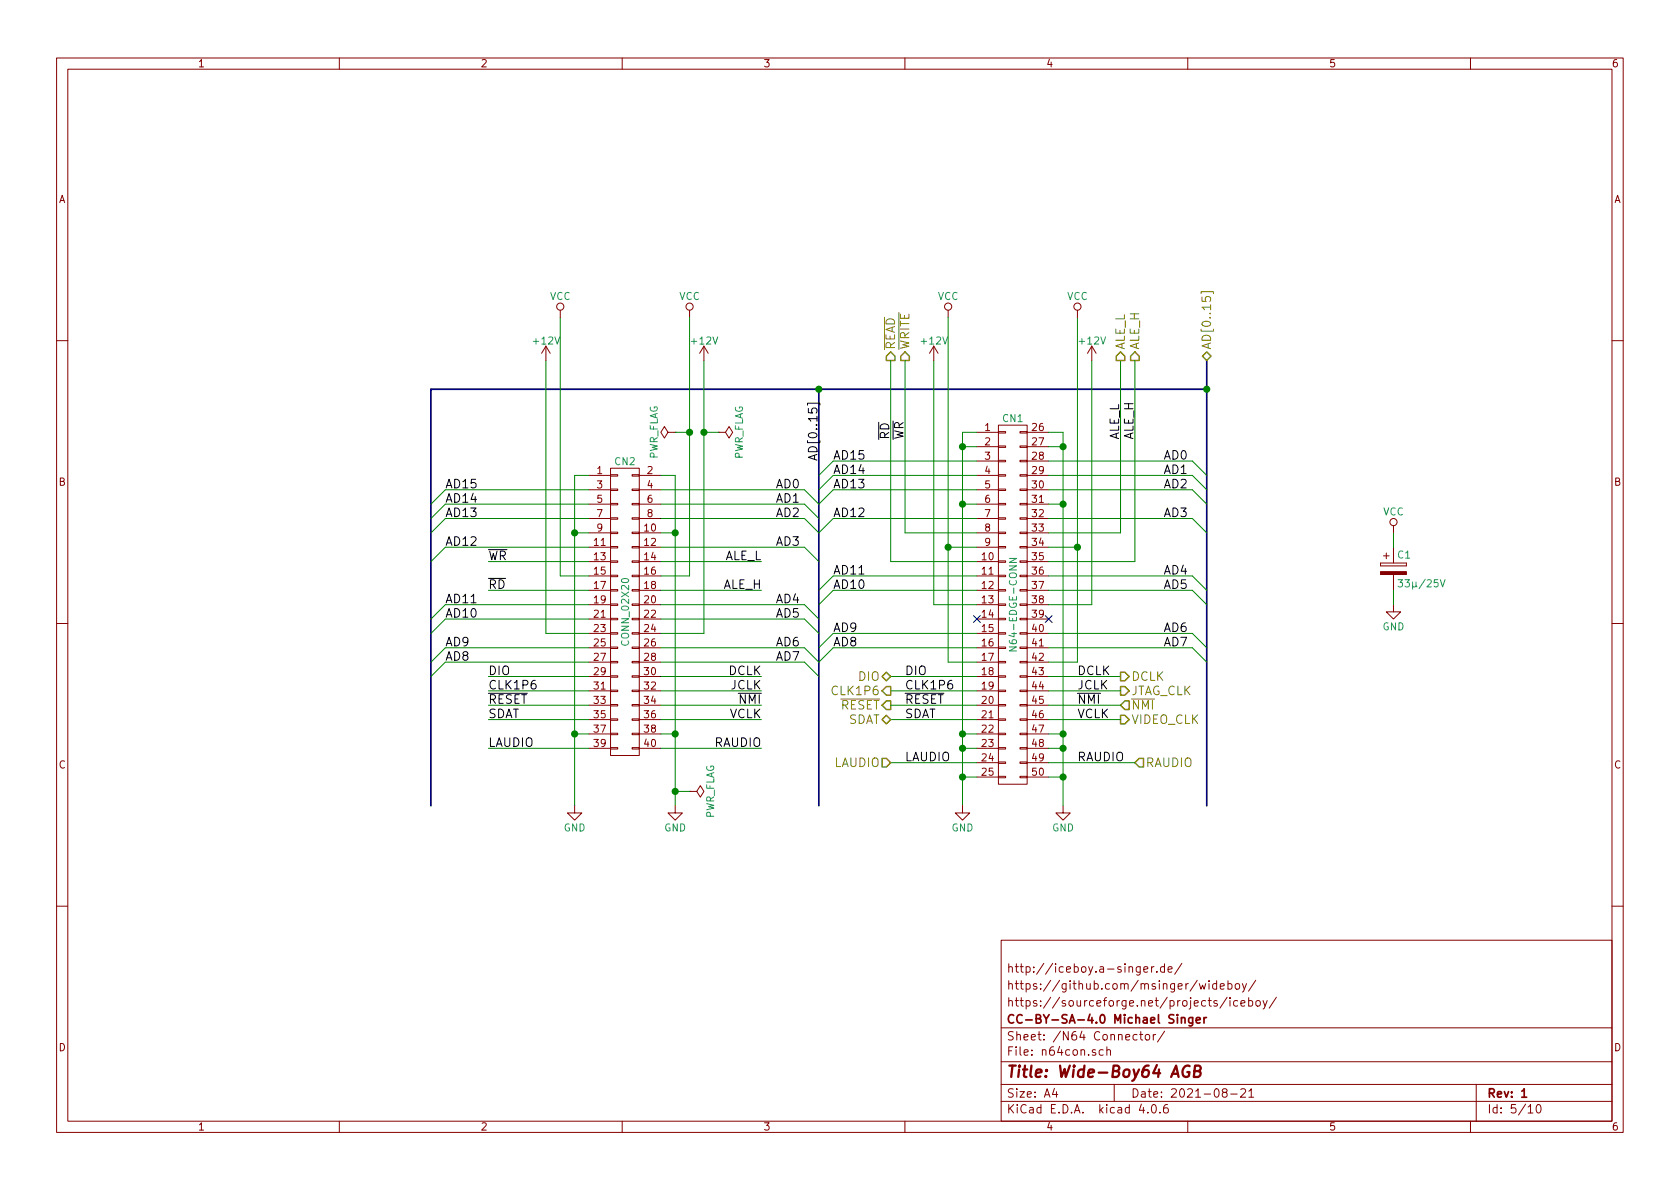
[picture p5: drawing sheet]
<svg xmlns="http://www.w3.org/2000/svg" width="297mm" height="210mm" viewBox="0 0 297 210" stroke-linecap="round" stroke-linejoin="round" font-family="sans-serif">
<g fill="none" stroke="#840000" stroke-width=".18">
<path d="M10 10.3h277v189.9h-277zM12 12.2h273v186.1h-273zM60 10.3v1.9M110 10.3v1.9M160 10.3v1.9M210 10.3v1.9M260 10.3v1.9M99.1 54.9v1.2M121.9 54.9v1.2M167.6 54.9v1.2M190.5 54.9v1.2M10 60.2h2"/>
<path d="M96.5 61.2l-.7 1.3M96.5 61.2v2.5M96.5 61.2l.8 1.3M118.1 76.4l-.6-1-.7 1 .7 1.1 .6-1.1h1.3M119.4 76.4h.1M124.5 61.2l-.8 1.3M124.5 61.2v2.5M124.5 61.2l.7 1.3M127 76.4h.1M127 76.4h1.3l.6-1 .6 1-.6 1.1-.6-1.1M165.1 61.2l-.8 1.3M165.1 61.2v2.5"/>
<path d="M165.1 61.2l.8 1.3M172.7 76.4h3.8M172.7 79h3.8M176.5 78.9h1.3v.2h-1.3zM176.5 76.3h1.3v.3h-1.3zM176.5 75.2h5.1v63.5h-5.1zM180.3 78.9h1.3v.2h-1.3zM180.3 76.3h1.3v.3h-1.3zM181.6 76.4h3.8M181.6 79h3.8M193 61.2l-.7 1.3M193 61.2v2.5"/>
<path d="M193 61.2l.8 1.3M285 60.2h2M104.1 84.1h3.8M104.1 86.6h3.8M104.1 89.1h3.8M104.1 91.7h3.8M104.1 94.2h3.8M104.1 96.8h3.8M104.1 99.3h3.8M107.9 99.2h1.3v.2h-1.3zM107.9 96.6h1.3v.3h-1.3zM107.9 94.1h1.3v.3h-1.3z"/>
<path d="M107.9 91.6h1.3v.2h-1.3zM107.9 89h1.3v.3h-1.3zM107.9 86.5h1.3v.2h-1.3zM107.9 83.9h1.3v.3h-1.3zM107.9 82.8h5.1v50.8h-5.1zM111.8 99.2h1.2v.2h-1.2zM111.8 96.6h1.2v.3h-1.2zM111.8 94.1h1.2v.3h-1.2zM111.8 91.6h1.2v.2h-1.2zM111.8 89h1.2v.3h-1.2zM111.8 86.5h1.2v.2h-1.2zM111.8 83.9h1.2v.3h-1.2z"/>
<path d="M113 84.1h3.8M113 86.6h3.8M113 89.1h3.8M113 91.7h3.8M113 94.2h3.8M113 96.8h3.8M113 99.3h3.8M172.7 81.5h3.8M172.7 84.1h3.8M172.7 86.6h3.8M172.7 89.1h3.8M172.7 91.7h3.8"/>
<path d="M172.7 94.2h3.8M172.7 96.8h3.8M172.7 99.3h3.8M176.5 99.2h1.3v.2h-1.3zM176.5 96.6h1.3v.3h-1.3zM176.5 94.1h1.3v.3h-1.3zM176.5 91.6h1.3v.2h-1.3zM176.5 89h1.3v.3h-1.3zM176.5 86.5h1.3v.2h-1.3zM176.5 83.9h1.3v.3h-1.3zM176.5 81.4h1.3v.3h-1.3zM180.3 99.2h1.3v.2h-1.3z"/>
<path d="M180.3 96.6h1.3v.3h-1.3zM180.3 94.1h1.3v.3h-1.3zM180.3 91.6h1.3v.2h-1.3zM180.3 89h1.3v.3h-1.3zM180.3 86.5h1.3v.2h-1.3zM180.3 83.9h1.3v.3h-1.3zM180.3 81.4h1.3v.3h-1.3zM181.6 81.5h3.8M181.6 84.1h3.8M181.6 86.6h3.8M181.6 89.1h3.8M181.6 91.7h3.8"/>
<path d="M181.6 94.2h3.8M181.6 96.8h3.8M181.6 99.3h3.8M244.1 99.6v.5zM244.1 99.6h4.6zM244.6 98.3h1M245.1 97.8v1M246.4 93v1.2M246.4 96.8v2.8M248.7 99.6v.5zM10 110.3h2M104.1 112h3.8"/>
<path d="M104.1 101.8h3.8M104.1 114.5h3.8M104.1 104.4h3.8M104.1 117.1h3.8M104.1 106.9h3.8M104.1 119.6h3.8M104.1 109.5h3.8M107.9 119.5h1.3v.3h-1.3zM107.9 117h1.3v.2h-1.3zM107.9 114.4h1.3v.3h-1.3zM107.9 111.9h1.3v.2h-1.3zM107.9 109.3h1.3v.3h-1.3z"/>
<path d="M107.9 106.8h1.3v.3h-1.3zM107.9 104.3h1.3v.2h-1.3zM107.9 101.7h1.3v.3h-1.3zM111.8 119.5h1.2v.3h-1.2zM111.8 117h1.2v.2h-1.2zM111.8 114.4h1.2v.3h-1.2zM111.8 111.9h1.2v.2h-1.2zM111.8 109.3h1.2v.3h-1.2zM111.8 106.8h1.2v.3h-1.2zM111.8 104.3h1.2v.2h-1.2zM111.8 101.7h1.2v.3h-1.2zM113 112h3.8"/>
<path d="M113 101.8h3.8M113 114.5h3.8M113 104.4h3.8M113 117.1h3.8M113 106.9h3.8M113 119.6h3.8M113 109.5h3.8M172.7 112h3.8M172.7 101.8h3.8M172.7 114.5h3.8M172.7 104.4h3.8M172.7 117.1h3.8"/>
<path d="M172.7 106.9h3.8M172.7 119.6h3.8M172.7 109.5h3.8M176.5 119.5h1.3v.3h-1.3zM176.5 117h1.3v.2h-1.3zM176.5 114.4h1.3v.3h-1.3zM176.5 111.9h1.3v.2h-1.3zM176.5 109.3h1.3v.3h-1.3zM176.5 106.8h1.3v.3h-1.3zM176.5 104.3h1.3v.2h-1.3zM176.5 101.7h1.3v.3h-1.3zM180.3 119.5h1.3v.3h-1.3z"/>
<path d="M180.3 117h1.3v.2h-1.3zM180.3 114.4h1.3v.3h-1.3zM180.3 111.9h1.3v.2h-1.3zM180.3 109.3h1.3v.3h-1.3zM180.3 106.8h1.3v.3h-1.3zM180.3 104.3h1.3v.2h-1.3zM180.3 101.7h1.3v.3h-1.3zM181.6 112h3.8M181.6 101.8h3.8M181.6 114.5h3.8M181.6 104.4h3.8M181.6 117.1h3.8"/>
<path d="M181.6 106.9h3.8M181.6 119.6h3.8M181.6 109.5h3.8M244.1 100.1h4.6zM246.4 106.9v1.3h1.2l-1.2 1.3-1.3-1.3h1.3M246.4 101.6v2.8M285 110.3h2M104.1 124.7h3.8M104.1 127.2h3.8M104.1 129.8h3.8M104.1 132.3h3.8M104.1 122.2h3.8"/>
<path d="M107.9 132.2h1.3v.3h-1.3zM107.9 129.7h1.3v.2h-1.3zM107.9 127.1h1.3v.3h-1.3zM107.9 124.6h1.3v.2h-1.3zM107.9 122h1.3v.3h-1.3zM111.8 132.2h1.2v.3h-1.2zM111.8 129.7h1.2v.2h-1.2zM111.8 127.1h1.2v.3h-1.2zM111.8 124.6h1.2v.2h-1.2zM111.8 122h1.2v.3h-1.2zM113 124.7h3.8M113 127.2h3.8"/>
<path d="M113 129.8h3.8M113 132.3h3.8M113 122.2h3.8M121.9 139.9h.1M121.9 139.9h1.3l.6-1 .7 1-.7 1.1-.6-1.1M172.7 124.7h3.8M172.7 137.4h3.8M172.7 127.2h3.8M172.7 129.8h3.8M172.7 132.3h3.8M172.7 134.9h3.8M172.7 122.2h3.8"/>
<path d="M176.5 137.3h1.3v.2h-1.3zM176.5 134.7h1.3v.3h-1.3zM176.5 132.2h1.3v.3h-1.3zM176.5 129.7h1.3v.2h-1.3zM176.5 127.1h1.3v.3h-1.3zM176.5 124.6h1.3v.2h-1.3zM176.5 122h1.3v.3h-1.3zM180.3 137.3h1.3v.2h-1.3zM180.3 134.7h1.3v.3h-1.3zM180.3 132.2h1.3v.3h-1.3zM180.3 129.7h1.3v.2h-1.3zM180.3 127.1h1.3v.3h-1.3z"/>
<path d="M180.3 124.6h1.3v.2h-1.3zM180.3 122h1.3v.3h-1.3zM181.6 124.7h3.8M181.6 137.4h3.8M181.6 127.2h3.8M181.6 129.8h3.8M181.6 132.3h3.8M181.6 134.9h3.8M181.6 122.2h3.8M101.6 142.5v1.3h1.3l-1.3 1.2-1.3-1.2h1.3M119.4 142.5v1.3h1.2l-1.2 1.2-1.3-1.2h1.3M170.2 142.5v1.3h1.2l-1.2 1.2-1.3-1.2h1.3"/>
<path d="M188 142.5v1.3h1.2l-1.2 1.2-1.3-1.2h1.3M10 160.2h2M177 166.3h108v32h-108zM202.2 171.4l.7-.1v-.3l-.4-.1-.3 .2 .1 .8h.6M203.6 170.9v1M204 170.9l-.4 .3M204.5 171.8v.1M205.9 171l-.4-.1-.3 .3 .1 .6 .2 .1h.4M205.9 170.4v1.5M206.5 171.4l.7-.1v-.3l-.4-.1-.3 .2 .1 .8h.6M209 170.4l-1.3 1.9M212 173.9l.3 1 .3-.7 .3 .7 .3-1"/>
<path d="M213.8 173.4v.2M213.8 173.9v1M215.1 174l-.4-.1-.3 .3 .1 .6 .2 .1 .4-.1M215.1 173.4v1.5M215.2 177a.37 .37 0 0 0-.6 .1l.1 .3 .5 .1 .1 .1-.3 .3-.4-.1M215.7 174.4l.8-.1-.1-.3-.4-.1-.3 .2 .1 .7h.6M217 176.3l-1.3 2M217.1 174l.5-.1 .2 .3-.1 .6h-.6M217.1 173.4v1.5M217.5 176.4v.2M217.5 176.9v1M218.5 174.1l.2-.2 .4 .2 .1 .5-.2 .2-.3 .1-.2-.1z"/>
<path d="M218.8 177l-.4-.1-.3 .3 .1 .6 .2 .1 .4-.1M219.4 177.4l.7-.1v-.3l-.5-.1-.2 .2 .1 .7h.6M219.7 173.9l.3 1M220.4 173.9l-.5 1.4-.2 .1M220.8 177l.4-.1 .3 .3-.1 .6h-.6M220.8 176.4v1.5M222 173.3l-1.2 2M222.1 177.1l.2-.2 .5 .2v.5l-.1 .2-.4 .1-.2-.1zM223.3 176.9l.4 1M224.1 176.9l-.6 1.4-.2 .1M225.7 176.3l-1.3 2M285 160.2h2"/>
<path d="M60 198.3v1.9M110 198.3v1.9M160 198.3v1.9M177 194.8h108M177 191.8h108M177 187.8h108M177 181.8h108M186.4 192.5l-.3 1h.9M186.8 193v1M195 185.7l-.4-.1-.3 .3 .1 .6 .2 .1 .4-.1M195.7 185.7l.2-.1 .4 .1v.9M195.7 185.1v1.5"/>
<path d="M197 191.8v3M201 183l-.4-.1-.3 .3 .1 .6 .2 .1 .4-.1M201.5 182.9h.6M201.7 182.4v1.3l.4 .2M201.8 195.2l-.4 1.1h1M202.6 183.1l.2-.2 .4 .2 .1 .5-.2 .2-.3 .1-.2-.1zM202.9 196.7v.1M203.8 195.4l.1-.1a.81 .81 0 0 1 .6 .6 .81 .81 0 0 1-.3 .8l-.1 .1a.8 .8 0 0 1-.6-.6 .8 .8 0 0 1 .3-.8zM203.9 182.9v1M204.3 182.9l-.4 .3M205.1 196.7v.1M205.9 182.3l-1.3 2"/>
<path d="M206.4 195.3a.59 .59 0 0 0-.7 .7l.1 .7 .2 .1 .5-.1 .1-.5-.2-.2-.4-.1-.3 .3M210 198.3v1.9M216.4 193.2l-.3-.3 .1-.2 .2-.2 .4 .1 .2 .2-.1 .2-.6 .2a.48 .48 0 0 0-.1 .7l.2 .1 .5-.1a.48 .48 0 0 0-.2-.7M217.6 193.5h1.1M219.4 192.7l.2-.2h.4l.2 .5-.9 1h.9M220.8 193l.4-.5v1.5M220.8 194h.9M260 198.3v1.9M261 191.8v6.5M270.2 195.8l.4-.5v1.5M270.2 196.8h.8M271.8 195.5l.2-.2a.81 .81 0 0 1 .5 .6 .81 .81 0 0 1-.2 .8l-.2 .1a.79 .79 0 0 1-.3-1.3z"/>
<circle cx="99.1" cy="54.2" r=".63"/>
<circle cx="121.9" cy="54.2" r=".63"/>
<circle cx="167.6" cy="54.2" r=".63"/>
<circle cx="190.5" cy="54.2" r=".63"/>
<circle cx="246.4" cy="92.3" r=".63"/>
</g>
<path d="M208.2 179.4v.2M208.2 179.9v1M208.9 179.9v1M210.9 179.9l-.1 1.4-.2 .1h-.4M212.9 179.9v1M213.3 179.9l-.4 .3M208.9 180.1l.2-.2 .4 .1v.9M210.9 180l-.5-.1-.2 .3v.6l.2 .1 .5-.1M211.5 180.4l.7-.1v-.3l-.5-.1-.2 .2 .1 .7h.6M269.1 194h.8" fill="none" stroke="#840000" stroke-width=".3"/>
<path d="M210.3 188.5a1.05 1.05 0 0 0-1.1 .4 1.05 1.05 0 0 0 0 1.3 .67 .67 0 0 0 1 .1l.1-.7h-.4M211.2 189.4l.9-.1a.46 .46 0 0 0 .2-.5 .46 .46 0 0 0-.3-.4h-.7l-.2 2h.7a.53 .53 0 0 0 .5-.5 .53 .53 0 0 0-.4-.5" fill="none" stroke="#840000" stroke-width=".41"/>
<path d="M178.5 98.7h1.2l-1.2 .8h1.2M178.5 114.4h1.2l-1.2 .7h1.2M247.2 102.5h.8l-.5 .5 .4 .1v.6l-.1 .1-.6-.1M254.7 102.5l.4 1.3 .4-1.3" fill="none" stroke="#008484" stroke-width=".18"/>
<g fill="none" stroke="#008400" stroke-width=".18">
<path d="M99.1 56.1v45.7h5M121.9 56.1v45.7h-5.1M167.6 56.1v61h5.1M190.5 56.1v61h-5.1M96.5 63.7v48.3h7.6M119.4 76.4h2.5M124.5 76.4h2.5M124.5 63.7v48.3h-7.7M157.5 63.7v35.6h15.2M160 63.7v30.5h12.7M165.1 63.7v43.2h7.6M170.2 79h2.5"/>
<path d="M172.7 76.4h-2.5v66.1M185.4 76.4h2.6v66.1M185.4 79h2.6M193 63.7v43.2h-7.6M198.1 63.7v30.5h-12.7M200.7 63.7v35.6h-15.3M86.4 99.3h17.7M101.6 94.2h2.5M104.1 89.1h-25.4l-2.5 2.6M104.1 84.1h-2.5v58.4M104.1 86.6h-25.4l-2.5 2.5M104.1 91.7h-25.4l-2.5 2.5"/>
<path d="M104.1 96.8h-25.4l-2.5 2.5M116.8 89.1h25.4l2.6 2.6M116.8 84.1h2.6v58.4M116.8 86.6h25.4l2.6 2.5 2.5-2.5h25.4M116.8 91.7h25.4l2.6 2.5 2.5-2.5h25.4M116.8 96.8h25.4l2.6 2.5M116.8 94.2h2.6M116.8 99.3h17.8M167.6 96.8h5.1M170.2 89.1h2.5M172.7 81.5h-25.4l-2.5 2.6M172.7 84.1h-25.4l-2.5 2.5"/>
<path d="M185.4 89.1h2.6M185.4 81.5h25.4l2.6 2.6M185.4 84.1h25.4l2.6 2.5M185.4 86.6h25.4l2.6 2.5M185.4 91.7h25.4l2.6 2.5M185.4 96.8h5.1M246.4 94.2v2.6M86.4 104.4h17.7M86.4 119.6h17.7M104.1 114.5h-25.4l-2.5 2.6M104.1 117.1h-25.4l-2.5 2.5M104.1 106.9h-25.4l-2.5 2.6"/>
<path d="M104.1 109.5h-25.4l-2.5 2.5M116.8 104.4h17.8M116.8 114.5h25.4l2.6 2.6 2.5-2.6h25.4M116.8 117.1h25.4l2.6 2.5M116.8 106.9h25.4l2.6 2.6M116.8 119.6h17.8M116.8 109.5h25.4l2.6 2.5M157.5 119.6h15.2M172.7 101.8h-25.4l-2.5 2.6M172.7 104.4h-25.4l-2.5 2.5M172.7 112h-25.4l-2.5 2.5M185.4 101.8h25.4l2.6 2.6"/>
<path d="M185.4 104.4h25.4l2.6 2.5M185.4 112h25.4l2.6 2.5M185.4 114.5h25.4l2.6 2.6M185.4 119.6h12.7M246.4 104.4v2.5M86.4 132.3h17.7M86.4 127.2h17.7M86.4 124.7h17.7M86.4 122.2h17.7M101.6 129.8h2.5M116.8 129.8h2.6M116.8 132.3h17.8"/>
<path d="M116.8 127.2h17.8M116.8 124.7h17.8M116.8 122.2h17.8M119.4 139.9h2.5M157.5 134.9h15.2M157.5 127.2h15.2M157.5 124.7h15.2M157.5 122.2h15.2M170.2 129.8h2.5M170.2 132.3h2.5M170.2 137.4h2.5M185.4 129.8h2.6"/>
<path d="M185.4 132.3h2.6M185.4 137.4h2.6M185.4 134.9h15.3M185.4 127.2h12.7M185.4 124.7h12.7M185.4 122.2h12.7"/>
</g>
<g fill="#008400" stroke="#008400" stroke-width=".25">
<circle cx="170.2" cy="79" r=".51"/>
<circle cx="170.2" cy="89.1" r=".51"/>
<circle cx="170.2" cy="129.8" r=".51"/>
<circle cx="170.2" cy="132.3" r=".51"/>
<circle cx="188" cy="79" r=".51"/>
<circle cx="188" cy="132.3" r=".51"/>
<circle cx="188" cy="89.1" r=".51"/>
<circle cx="188" cy="129.8" r=".51"/>
<circle cx="170.2" cy="137.4" r=".51"/>
<circle cx="188" cy="137.4" r=".51"/>
<circle cx="213.4" cy="68.8" r=".51"/>
<circle cx="190.5" cy="96.8" r=".51"/>
<circle cx="167.6" cy="96.8" r=".51"/>
<circle cx="144.8" cy="68.8" r=".51"/>
<circle cx="101.6" cy="94.2" r=".51"/>
<circle cx="119.4" cy="94.2" r=".51"/>
<circle cx="119.4" cy="129.8" r=".51"/>
<circle cx="101.6" cy="129.8" r=".51"/>
<circle cx="121.9" cy="76.4" r=".51"/>
<circle cx="124.5" cy="76.4" r=".51"/>
<circle cx="119.4" cy="139.9" r=".51"/>
</g>
<path d="M172.1 108.9l1.2 1.2M173.3 108.9l-1.2 1.2M184.8 108.9l1.2 1.2M186 108.9l-1.2 1.2" fill="none" stroke="#000084" stroke-width=".18"/>
<path d="M144.8 68.8v73.7M213.4 63.7v78.8M213.4 68.8h-137.2v73.7" fill="none" stroke="#000084" stroke-width=".3"/>
<path d="M156.4 56.1v5.7M158.9 55.3v6.5M212.4 51.9v-.3h2.2v.3M148.7 123.6h6.8M200.1 123.6h4" fill="none" stroke="#848400" stroke-width=".18"/>
<g fill="none" stroke="#848400" stroke-width=".25">
<path d="M157.5 62.2l.7 .8v.7h-1.5v-.7zM160 62.2l.8 .8v.7h-1.5v-.7zM198.1 62.2l.8 .8v.7h-1.5v-.7zM200.7 62.2l.7 .8v.7h-1.5v-.7zM212.6 63l.8-.8 .7 .8-.7 .7zM156 119.6l.7-.7 .8 .7-.8 .8zM198.1 118.9h.8l.7 .7-.7 .8h-.8zM156 134.1h.7l.8 .8-.8 .7h-.7zM156 127.2l.7-.7 .8 .7-.8 .8zM156.7 123.9h.8v1.6h-.8l-.7-.8zM156.7 121.4h.8v1.5h-.8l-.7-.7zM198.1 126.5h.8l.7 .7-.7 .8h-.8z"/>
<path d="M198.1 121.4h.8l.7 .8-.7 .7h-.8zM198.9 123.9h.7v1.6h-.7l-.8-.8zM200.7 134.9l.7-.8h.8v1.5h-.8z"/>
</g>
<path d="M142.8 71.6v-.3h2.2v.3M86.4 122.6h6.8M130.5 122.6h4.1M160 122.6h6.9M190.5 122.6h4.1" fill="none" stroke="#000" stroke-width=".18"/>
<path d="M244.1 101.1h4.6v.5h-4.6z" fill="#840000" stroke="#840000" stroke-width=".18"/>
<text font-size="2.8" fill="#840000" x="178" y="190.5">Title: Wide-Boy64 AGB</text>
<g font-size="2.1" fill="#848400">
<text x="158.2" y="61.8" transform="rotate(-90 158.2 61.8)">READ</text>
<text x="160.8" y="61.8" transform="rotate(-90 160.8 61.8)">WRITE</text>
<text x="198.9" y="61.8" transform="rotate(-90 198.9 61.8)">ALE_L</text>
<text x="201.4" y="61.8" transform="rotate(-90 201.4 61.8)">ALE_H</text>
<text x="214.1" y="61.8" transform="rotate(-90 214.1 61.8)">AD[0..15]</text>
<text x="147.4" y="122.9">CLK1P6</text>
<text x="148.5" y="125.5">RESET</text>
<text x="151.8" y="120.4">DIO</text>
<text x="200.1" y="125.5">NMI</text>
<text x="200.1" y="122.9">JTAG_CLK</text>
<text x="200.1" y="120.4">DCLK</text>
<text x="149.8" y="128">SDAT</text>
<text x="200.1" y="128">VIDEO_CLK</text>
<text x="147.4" y="135.6">LAUDIO</text>
<text x="202.6" y="135.6">RAUDIO</text>
</g>
<g font-size="2.1">
<text x="157.2" y="77.7" transform="rotate(-90 157.2 77.7)">RD</text>
<text x="159.8" y="77.7" transform="rotate(-90 159.8 77.7)">WR</text>
<text x="197.9" y="77.7" transform="rotate(-90 197.9 77.7)">ALE_L</text>
<text x="200.4" y="77.7" transform="rotate(-90 200.4 77.7)">ALE_H</text>
<text x="144.5" y="81.5" transform="rotate(-90 144.5 81.5)">AD[0..15]</text>
<text x="147.3" y="81.3">AD15</text>
<text x="147.3" y="83.8">AD14</text>
<text x="205.7" y="81.3">AD0</text>
<text x="205.7" y="83.8">AD1</text>
<text x="78.7" y="86.4">AD15</text>
<text x="78.7" y="88.9">AD14</text>
<text x="137.2" y="86.4">AD0</text>
<text x="137.2" y="88.9">AD1</text>
<text x="147.3" y="86.4">AD13</text>
<text x="205.7" y="86.4">AD2</text>
<text x="78.7" y="91.4">AD13</text>
<text x="137.2" y="91.4">AD2</text>
<text x="147.3" y="91.4">AD12</text>
<text x="205.7" y="91.4">AD3</text>
<text x="78.7" y="96.5">AD12</text>
<text x="86.4" y="99.1">WR</text>
<text x="127.9" y="99.1">ALE_L</text>
<text x="137.2" y="96.5">AD3</text>
<text x="147.3" y="101.6">AD11</text>
<text x="205.7" y="101.6">AD4</text>
<text x="78.7" y="106.7">AD11</text>
<text x="86.4" y="104.1">RD</text>
<text x="127.7" y="104.1">ALE_H</text>
<text x="137.2" y="106.7">AD4</text>
<text x="147.3" y="104.1">AD10</text>
<text x="205.7" y="104.1">AD5</text>
<text x="78.7" y="109.2">AD10</text>
<text x="137.2" y="109.2">AD5</text>
<text x="147.3" y="111.8">AD9</text>
<text x="205.7" y="111.8">AD6</text>
<text x="78.7" y="114.3">AD9</text>
<text x="78.7" y="116.8">AD8</text>
<text x="86.4" y="119.4">DIO</text>
<text x="128.7" y="119.4">DCLK</text>
<text x="137.2" y="114.3">AD6</text>
<text x="137.2" y="116.8">AD7</text>
<text x="147.3" y="114.3">AD8</text>
<text x="160" y="119.4">DIO</text>
<text x="190.5" y="119.4">DCLK</text>
<text x="205.7" y="114.3">AD7</text>
<text x="86.4" y="121.9">CLK1P6</text>
<text x="86.4" y="124.5">RESET</text>
<text x="129.1" y="121.9">JCLK</text>
<text x="130.7" y="124.5">NMI</text>
<text x="160" y="124.5">RESET</text>
<text x="160" y="121.9">CLK1P6</text>
<text x="190.5" y="121.9">JCLK</text>
<text x="190.5" y="124.5">NMI</text>
<text x="86.4" y="127">SDAT</text>
<text x="128.9" y="127">VCLK</text>
<text x="160" y="127">SDAT</text>
<text x="190.5" y="127">VCLK</text>
<text x="86.4" y="132.1">LAUDIO</text>
<text x="126.2" y="132.1">RAUDIO</text>
<text x="160" y="134.6">LAUDIO</text>
<text x="190.5" y="134.6">RAUDIO</text>
</g>
<g font-size="2.1" fill="#840000">
<text x="178" y="172">http://iceboy.a-singer.de/</text>
<text x="178" y="178">https://sourceforge.net/projects/iceboy/</text>
<text x="178" y="175">https://github.com/msinger/wideboy/</text>
<text x="178" y="184">Sheet: /N64 Connector/</text>
<text x="178" y="181">CC-BY-SA-4.0 Michael Singer</text>
<text x="178" y="186.7">File: n64con.sch</text>
<text x="178" y="196.9">KiCad E.D.A. kicad 4.0.6</text>
<text x="178" y="194.1">Size: A4</text>
<text x="200" y="194.1">Date: 2021-08-21</text>
<text x="263" y="194.1">Rev: 1</text>
<text x="263" y="196.9">Id: 5/10</text>
</g>
<g font-size="1.8" fill="#840000">
<text x="35" y="11.9">1</text>
<text x="85" y="11.9">2</text>
<text x="135" y="11.9">3</text>
<text x="185" y="11.9">4</text>
<text x="235" y="11.9">5</text>
<text x="285" y="11.9">6</text>
<text x="10.4" y="35.9">A</text>
<text x="285.4" y="35.9">A</text>
<text x="174.1" y="76.2">1</text>
<text x="182.5" y="76.2">26</text>
<text x="105.6" y="83.8">1</text>
<text x="114.5" y="83.8">2</text>
<text x="174.1" y="78.7">2</text>
<text x="174.1" y="81.3">3</text>
<text x="174.1" y="83.8">4</text>
<text x="182.5" y="78.7">27</text>
<text x="182.5" y="81.3">28</text>
<text x="182.5" y="83.8">29</text>
<text x="10.4" y="85.9">B</text>
<text x="105.6" y="86.4">3</text>
<text x="105.6" y="88.9">5</text>
<text x="114.5" y="86.4">4</text>
<text x="114.5" y="88.9">6</text>
<text x="174.1" y="86.4">5</text>
<text x="174.1" y="88.9">6</text>
<text x="182.5" y="86.4">30</text>
<text x="182.5" y="88.9">31</text>
<text x="285.4" y="85.9">B</text>
<text x="105.6" y="91.4">7</text>
<text x="105.6" y="94">9</text>
<text x="114" y="94">10</text>
<text x="114.5" y="91.4">8</text>
<text x="174.1" y="91.4">7</text>
<text x="174.1" y="94">8</text>
<text x="182.5" y="91.4">32</text>
<text x="182.5" y="94">33</text>
<text x="105.1" y="96.5">11</text>
<text x="105.1" y="99.1">13</text>
<text x="105.1" y="101.6">15</text>
<text x="114" y="96.5">12</text>
<text x="114" y="99.1">14</text>
<text x="114" y="101.6">16</text>
<text x="173.7" y="99.1">10</text>
<text x="173.7" y="101.6">11</text>
<text x="174.1" y="96.5">9</text>
<text x="182.5" y="96.5">34</text>
<text x="182.5" y="99.1">35</text>
<text x="182.5" y="101.6">36</text>
<text x="105.1" y="104.1">17</text>
<text x="105.1" y="106.7">19</text>
<text x="114" y="106.7">20</text>
<text x="114" y="104.1">18</text>
<text x="173.7" y="104.1">12</text>
<text x="173.7" y="106.7">13</text>
<text x="182.5" y="104.1">37</text>
<text x="182.5" y="106.7">38</text>
<text x="105.1" y="109.2">21</text>
<text x="105.1" y="111.8">23</text>
<text x="114" y="109.2">22</text>
<text x="114" y="111.8">24</text>
<text x="173.7" y="109.2">14</text>
<text x="173.7" y="111.8">15</text>
<text x="182.5" y="111.8">40</text>
<text x="182.5" y="109.2">39</text>
<text x="105.1" y="114.3">25</text>
<text x="105.1" y="116.8">27</text>
<text x="105.1" y="119.4">29</text>
<text x="114" y="119.4">30</text>
<text x="114" y="114.3">26</text>
<text x="114" y="116.8">28</text>
<text x="173.7" y="114.3">16</text>
<text x="173.7" y="116.8">17</text>
<text x="173.7" y="119.4">18</text>
<text x="182.5" y="114.3">41</text>
<text x="182.5" y="116.8">42</text>
<text x="182.5" y="119.4">43</text>
<text x="105.1" y="121.9">31</text>
<text x="105.1" y="124.5">33</text>
<text x="114" y="121.9">32</text>
<text x="114" y="124.5">34</text>
<text x="173.7" y="124.5">20</text>
<text x="173.7" y="121.9">19</text>
<text x="182.5" y="121.9">44</text>
<text x="182.5" y="124.5">45</text>
<text x="105.1" y="127">35</text>
<text x="105.1" y="129.5">37</text>
<text x="114" y="127">36</text>
<text x="114" y="129.5">38</text>
<text x="173.7" y="127">21</text>
<text x="173.7" y="129.5">22</text>
<text x="182.5" y="127">46</text>
<text x="182.5" y="129.5">47</text>
<text x="10.4" y="135.9">C</text>
<text x="105.1" y="132.1">39</text>
<text x="114" y="132.1">40</text>
<text x="173.7" y="132.1">23</text>
<text x="173.7" y="134.6">24</text>
<text x="173.7" y="137.2">25</text>
<text x="182.5" y="137.2">50</text>
<text x="182.5" y="132.1">48</text>
<text x="182.5" y="134.6">49</text>
<text x="285.4" y="135.9">C</text>
<text x="10.4" y="185.9">D</text>
<text x="285.4" y="185.9">D</text>
<text x="35" y="199.9">1</text>
<text x="85" y="199.9">2</text>
<text x="135" y="199.9">3</text>
<text x="185" y="199.9">4</text>
<text x="235" y="199.9">5</text>
<text x="285" y="199.9">6</text>
</g>
<g font-size="1.8" fill="#008484">
<text x="97.2" y="53">VCC</text>
<text x="120.1" y="53">VCC</text>
<text x="165.8" y="53">VCC</text>
<text x="188.6" y="53">VCC</text>
<text x="94.4" y="60.9">+12V</text>
<text x="122.4" y="60.9">+12V</text>
<text x="163" y="60.9">+12V</text>
<text x="191" y="60.9">+12V</text>
<text x="177.3" y="74.6">CN1</text>
<text x="108.7" y="82.2">CN2</text>
<text x="116.3" y="81.4" transform="rotate(-90 116.3 81.4)">PWR_FLAG</text>
<text x="131.3" y="81.4" transform="rotate(-90 131.3 81.4)">PWR_FLAG</text>
<text x="244.5" y="91.1">VCC</text>
<text x="247.1" y="98.7">C1</text>
<text x="248" y="103.8">33µ/25V</text>
<text x="111.2" y="113.8" transform="rotate(-90 111.2 113.8)">CONN_02X20</text>
<text x="244.4" y="111.4">GND</text>
<text x="179.8" y="114.2" transform="rotate(-90 179.8 114.2)">N64-EDGE-CONN</text>
<text x="99.6" y="147">GND</text>
<text x="117.4" y="147">GND</text>
<text x="126.3" y="144.9" transform="rotate(-90 126.3 144.9)">PWR_FLAG</text>
<text x="168.2" y="147">GND</text>
<text x="186" y="147">GND</text>
</g>
</svg>
